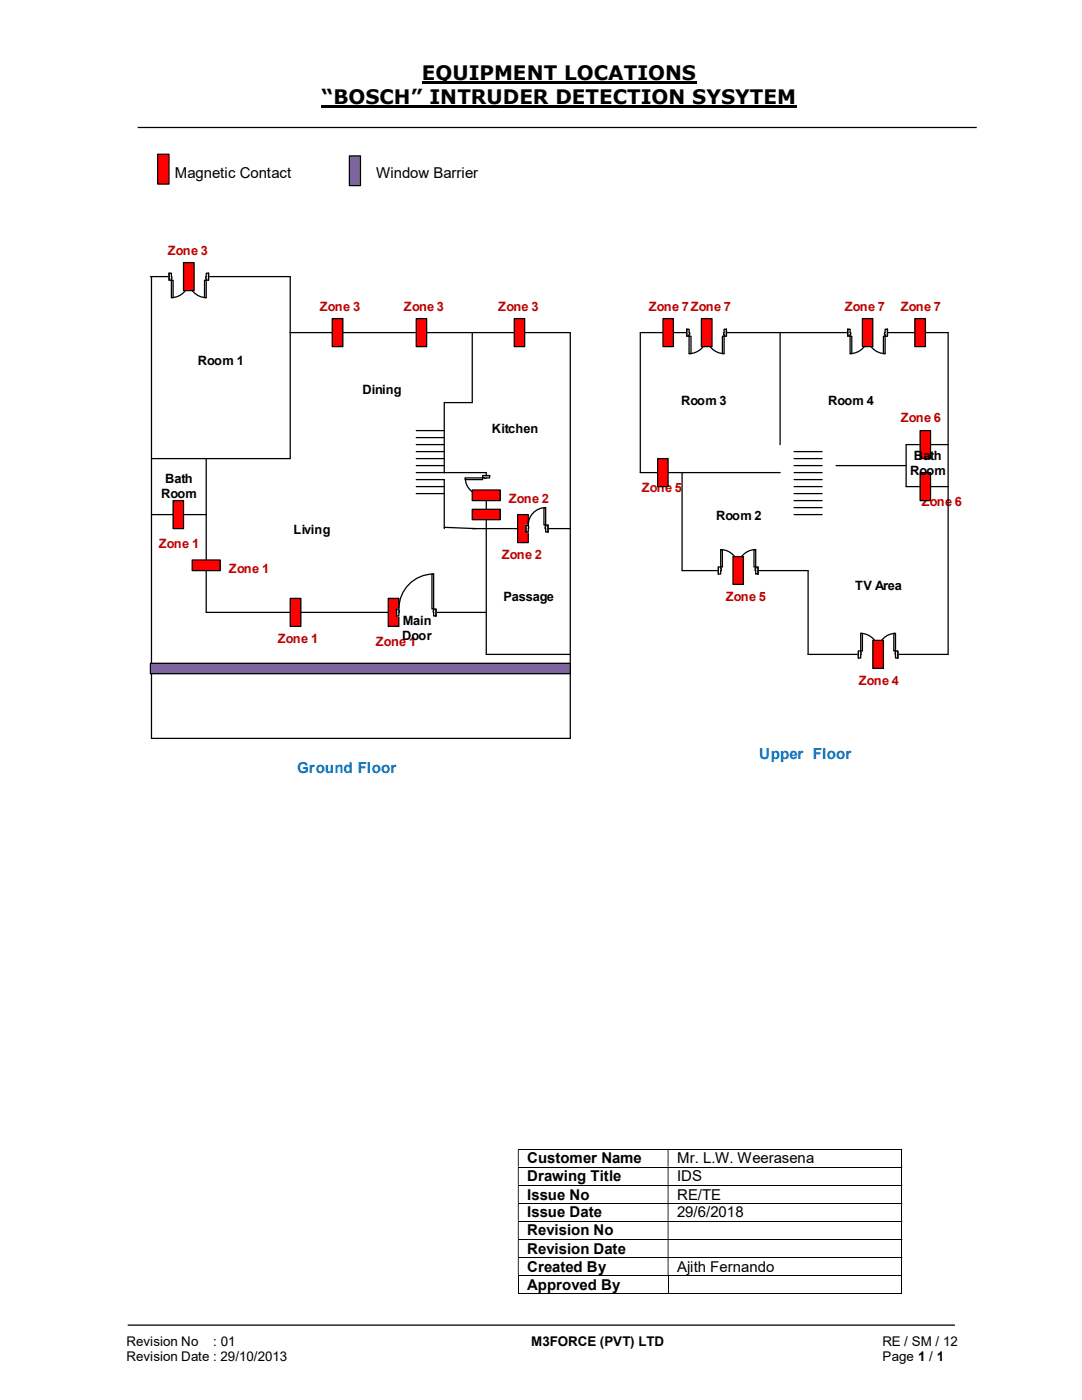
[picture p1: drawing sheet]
<svg xmlns="http://www.w3.org/2000/svg" width="216mm" height="279mm" viewBox="0 0 216 279" stroke-linecap="round" stroke-linejoin="round" font-family="sans-serif">
<path d="M84.2 16.4h54.8M64.2 21.3h94.8" fill="none" stroke="#000" stroke-width=".42"/>
<path d="M27.5 25.4h167.4M25.5 264.5h165" fill="none" stroke="#000" stroke-width=".25"/>
<path d="M31.5 30.8h2.2v5.9h-2.2z" fill-rule="evenodd" fill="#f00"/>
<path d="M31.5 30.8h2.2v5.9h-2.2z" fill="none" stroke="#000" stroke-width=".24"/>
<g fill="none" stroke="#000" stroke-width=".2">
<path d="M103.3 229.3h76.6M103.3 232.9h76.6M103.3 236.6h76.6M180 229.4v3.4M180 233v3.5M180 236.6v3.5M103.3 240.2h76.6M103.3 243.7h76.6M103.3 247.4h76.6M103.3 251h76.6M103.3 254.6h76.6M103.3 258.1h29.9"/>
<path d="M103.4 254.6v3.6M133.3 254.6v3.6M133.4 258.1h46.5M180 240.2v3.4M180 243.8v3.5M180 247.4v3.5M180 251v3.5M180 254.6v3.6"/>
</g>
<g fill="#000">
<path d="M179.9 229.3h.1v.1h-.1zM103.3 229.4h.2v3.4h-.2zM133.2 229.4h.2v3.4h-.2z" fill-rule="evenodd"/>
<path d="M179.9 232.8h.1v.2h-.1zM103.3 233h.2v3.5h-.2zM133.2 233h.2v3.5h-.2z" fill-rule="evenodd"/>
<path d="M179.9 236.5h.1v.1h-.1zM103.3 236.6h.2v3.5h-.2zM133.2 236.6h.2v3.5h-.2z" fill-rule="evenodd"/>
<path d="M179.9 240.1h.1v.1h-.1zM103.3 240.2h.2v3.4h-.2zM133.2 240.2h.2v3.4h-.2z" fill-rule="evenodd"/>
<path d="M179.9 243.6h.1v.2h-.1zM103.3 243.8h.2v3.5h-.2zM133.2 243.8h.2v3.5h-.2z" fill-rule="evenodd"/>
<path d="M179.9 247.3h.1v.1h-.1zM103.3 247.4h.2v3.5h-.2zM133.2 247.4h.2v3.5h-.2z" fill-rule="evenodd"/>
<path d="M179.9 250.9h.1v.1h-.1zM103.3 251h.2v3.5h-.2zM133.2 251h.2v3.5h-.2z" fill-rule="evenodd"/>
</g>
<path d="M179.9 254.5h.1v.1h-.1zM179.9 258.1h.1v.1h-.1z" fill="#000"/>
<g fill="none" stroke="#000" stroke-width=".25">
<path d="M30 55.2h27.9v36.3h-27.7M30.2 55.2v92.2h83.6v-81h-55.9M94.2 66.4v13.9h-5.6v14M155.7 66.4v22.3M41.1 91.5v30.7h55.9M83.1 85.9h5.5M83.1 87.3h5.5M88.6 95.7v9.8M97 94.3v36.3h16.8M136.1 94.3v19.6h25.1v16.7h28v-64.2h-61.4v27.9h27.9M166.8 92.9h14M189.2 88.7h-8.4v8.4h8.4"/>
<path d="M30.2 102.7h10.9M88.6 105.2l6.3 .3"/>
</g>
<path d="M30 132.4h83.8v2.1h-83.8z" fill-rule="evenodd" fill="#7e649e"/>
<path d="M30 132.4h83.8v2.1h-83.8z" fill="none" stroke="#000" stroke-width=".25"/>
<path d="M132.3 63.6h2.1v5.6h-2.1z" fill="#f00"/>
<path d="M132.3 63.6h2.1v5.6h-2.1z" fill="none" stroke="#000" stroke-width=".25"/>
<path d="M77.5 119.4h2.1v5.6h-2.1z" fill="#f00"/>
<path d="M77.5 119.4h2.1v5.6h-2.1z" fill="none" stroke="#000" stroke-width=".25"/>
<path d="M57.9 119.4h2.1v5.6h-2.1z" fill="#f00"/>
<path d="M57.9 119.4h2.1v5.6h-2.1z" fill="none" stroke="#000" stroke-width=".25"/>
<path d="M34.5 99.9h2.1v5.6h-2.1z" fill="#f00"/>
<path d="M34.5 99.9h2.1v5.6h-2.1z" fill="none" stroke="#000" stroke-width=".25"/>
<path d="M183.6 94.3h2.1v5.6h-2.1z" fill="#f00"/>
<path d="M183.6 94.3h2.1v5.6h-2.1z" fill="none" stroke="#000" stroke-width=".25"/>
<path d="M66.3 63.6h2.1v5.6h-2.1z" fill="#f00"/>
<path d="M66.3 63.6h2.1v5.6h-2.1z" fill="none" stroke="#000" stroke-width=".25"/>
<path d="M183.6 85.9h2.1v5.6h-2.1z" fill="#f00"/>
<path d="M183.6 85.9h2.1v5.6h-2.1z" fill="none" stroke="#000" stroke-width=".25"/>
<path d="M83.1 63.6h2v5.6h-2z" fill="#f00"/>
<path d="M83.1 63.6h2v5.6h-2z" fill="none" stroke="#000" stroke-width=".25"/>
<path d="M182.5 63.6h2.2v5.6h-2.2z" fill="#f00"/>
<path d="M182.5 63.6h2.2v5.6h-2.2z" fill="none" stroke="#000" stroke-width=".25"/>
<path d="M102.6 63.6h2.1v5.6h-2.1z" fill="#f00"/>
<path d="M102.6 63.6h2.1v5.6h-2.1z" fill="none" stroke="#000" stroke-width=".25"/>
<path d="M131.2 91.5h2.1v5.6h-2.1z" fill="#f00"/>
<path d="M131.2 91.5h2.1v5.6h-2.1z" fill="none" stroke="#000" stroke-width=".25"/>
<path d="M38.4 111.8h5.5v2.1h-5.5z" fill-rule="evenodd" fill="#f00"/>
<path d="M38.4 111.8h5.5v2.1h-5.5z" fill="none" stroke="#000" stroke-width=".25"/>
<path d="M33.7 54.5h7.9v1.5h-7.9z" fill="#fff"/>
<path d="M33.7 54.5h7.9v1.5h-7.9z" fill="none" stroke="#fff" stroke-width=".25"/>
<path d="M33.7 54.5v1.4h.5v-1.4zM41.1 54.5h.5v1.4h-.5z" fill-rule="evenodd" fill="#fff"/>
<path d="M34.2 55.2v-.7h-.5v1.4h.5v-.3M41.1 55.2v-.7h.5v1.4h-.5v-.3" fill="none" stroke="#000" stroke-width=".25"/>
<path d="M34.2 55.2l.1 .4zM41.1 55.2v.4z" fill-rule="evenodd" fill="#fff"/>
<path d="M33.7 54.5v1.4M34.2 59.4a3.5 3.5 0 0 0 3.5-3.5 3.5 3.5 0 0 0 3.4 3.5M34.2 55.2v.4M41.1 55.2v.4M41.6 54.5v1.4" fill="none" stroke="#000" stroke-width=".25"/>
<path d="M40.8 55.9h.3v3.5h-.3z" fill-rule="evenodd" fill="#fff"/>
<path d="M40.8 55.9h.3v3.5h-.3z" fill="none" stroke="#000" stroke-width=".25"/>
<path d="M34.2 55.9h.3v3.5h-.3z" fill-rule="evenodd" fill="#fff"/>
<path d="M34.2 55.9h.3v3.5h-.3z" fill="none" stroke="#000" stroke-width=".25"/>
<path d="M79.1 121.5h7.9v1.5h-7.9z" fill="#fff"/>
<path d="M79.1 121.5h7.9v1.5h-7.9z" fill="none" stroke="#fff" stroke-width=".25"/>
<path d="M86.5 121.5v1.4h.5v-1.4zM79.1 121.5h.5v1.4h-.5z" fill-rule="evenodd" fill="#fff"/>
<path d="M79.6 121.9v-.4h-.5v1.4h.5v-.7M86.5 121.9v-.4h.5v1.4h-.5v-.7" fill="none" stroke="#000" stroke-width=".25"/>
<path d="M86.4 121.9l.1 .3zM79.6 121.9l.1 .3z" fill-rule="evenodd" fill="#fff"/>
<path d="M86.5 114.6a7 7 0 0 0-6.9 6.9M79.1 121.5v1.4M79.6 121.9v.3M86.5 121.9v.3M87 121.5v1.4" fill="none" stroke="#000" stroke-width=".25"/>
<path d="M86.2 114.6h.3v6.9h-.3z" fill-rule="evenodd" fill="#fff"/>
<path d="M83.1 91.5h5.5M83.1 88.7h5.5M83.1 94.3h13.9M83.1 97.1h5.5M83.1 92.9h5.5M83.1 90.1h5.5M83.1 95.7h5.5M83.1 98.5h5.5M86.2 114.6h.3v6.9h-.3zM94.2 105.5h19.6" fill="none" stroke="#000" stroke-width=".25"/>
<path d="M94.2 101.6h5.6v2.1h-5.6z" fill-rule="evenodd" fill="#f00"/>
<path d="M94.2 101.6h5.6v2.1h-5.6z" fill="none" stroke="#000" stroke-width=".25"/>
<path d="M103.3 102.7h2.1v5.6h-2.1z" fill="#f00"/>
<path d="M103.3 102.7h2.1v5.6h-2.1z" fill="none" stroke="#000" stroke-width=".25"/>
<path d="M104.9 104.7h4.4v1.5h-4.4z" fill="#fff"/>
<path d="M104.9 104.7h4.4v1.5h-4.4z" fill="none" stroke="#fff" stroke-width=".25"/>
<path d="M108.9 104.8v1.4h.4v-1.4zM104.9 104.8h.5v1.4h-.5z" fill-rule="evenodd" fill="#fff"/>
<path d="M105.4 105.1v-.3h-.5v1.4h.5v-.7M108.9 105.1v-.3h.4v1.4h-.4v-.7" fill="none" stroke="#000" stroke-width=".25"/>
<path d="M108.8 105.1v.4h.1v-.4zM105.4 105.1l.1 .4z" fill-rule="evenodd" fill="#fff"/>
<path d="M104.9 104.8v1.4M105.4 105.1v.4M108.9 105.1h-.1v.4h.1M108.9 101.3a3.5 3.5 0 0 0-3.5 3.5M109.3 104.8v1.4" fill="none" stroke="#000" stroke-width=".25"/>
<path d="M108.5 101.3h.4v3.5h-.4z" fill-rule="evenodd" fill="#fff"/>
<path d="M108.5 101.3h.4v3.5h-.4z" fill="none" stroke="#000" stroke-width=".25"/>
<path d="M137 65.7h7.9v1.4h-7.9z" fill="#fff"/>
<path d="M137 65.7h7.9v1.4h-7.9z" fill="none" stroke="#fff" stroke-width=".25"/>
<path d="M137 65.7v1.4h.5v-1.4zM144.5 65.7h.4v1.4h-.4z" fill-rule="evenodd" fill="#fff"/>
<path d="M137.5 66.4v-.7h-.5v1.4h.5v-.3M144.5 66.4v-.7h.4v1.4h-.4v-.3" fill="none" stroke="#000" stroke-width=".25"/>
<path d="M137.5 66.4v.4h.1v-.4zM144.4 66.4l.1 .4z" fill-rule="evenodd" fill="#fff"/>
<path d="M137 65.7v1.4M137.5 70.6a3.5 3.5 0 0 0 3.5-3.5 3.5 3.5 0 0 0 3.5 3.5M137.5 66.4h.1v.4h-.1M144.5 66.4v.4M144.9 65.7v1.4" fill="none" stroke="#000" stroke-width=".25"/>
<path d="M144.1 67.1h.4v3.5h-.4z" fill-rule="evenodd" fill="#fff"/>
<path d="M144.1 67.1h.4v3.5h-.4z" fill="none" stroke="#000" stroke-width=".25"/>
<path d="M137.5 67.1h.4v3.5h-.4z" fill-rule="evenodd" fill="#fff"/>
<path d="M137.5 67.1h.4v3.5h-.4z" fill="none" stroke="#000" stroke-width=".25"/>
<path d="M169.2 65.7h7.9v1.4h-7.9z" fill="#fff"/>
<path d="M169.2 65.7h7.9v1.4h-7.9z" fill="none" stroke="#fff" stroke-width=".25"/>
<path d="M169.2 65.7v1.4h.4v-1.4zM176.6 65.7h.5v1.4h-.5z" fill-rule="evenodd" fill="#fff"/>
<path d="M169.6 66.4v-.7h-.4v1.4h.4v-.3M176.6 66.4v-.7h.5v1.4h-.5v-.3" fill="none" stroke="#000" stroke-width=".25"/>
<path d="M169.6 66.4v.4h.2v-.4zM176.5 66.4h.1v.4h-.1z" fill-rule="evenodd" fill="#fff"/>
<path d="M169.2 65.7v1.4M169.6 66.4h.2v.4h-.2M169.6 70.6a3.5 3.5 0 0 0 3.5-3.5 3.5 3.5 0 0 0 3.5 3.5M176.6 66.4h-.1v.4h.1M177.1 65.7v1.4" fill="none" stroke="#000" stroke-width=".25"/>
<path d="M176.3 67.1h.3v3.5h-.3z" fill-rule="evenodd" fill="#fff"/>
<path d="M176.3 67.1h.3v3.5h-.3z" fill="none" stroke="#000" stroke-width=".25"/>
<path d="M169.6 67.1h.4v3.5h-.4z" fill-rule="evenodd" fill="#fff"/>
<path d="M169.6 67.1h.4v3.5h-.4z" fill="none" stroke="#000" stroke-width=".25"/>
<path d="M143.3 113.1h8v1.5h-8z" fill="#fff"/>
<path d="M143.3 113.1h8v1.5h-8z" fill="none" stroke="#fff" stroke-width=".25"/>
<path d="M150.8 113.2v1.4h.5v-1.4zM143.3 113.2h.5v1.4h-.5z" fill-rule="evenodd" fill="#fff"/>
<path d="M143.8 113.5v-.3h-.5v1.4h.5v-.7M150.8 113.5v-.3h.5v1.4h-.5v-.7" fill="none" stroke="#000" stroke-width=".25"/>
<path d="M150.7 113.5v.4h.1v-.4zM143.8 113.5h.1v.4h-.1z" fill-rule="evenodd" fill="#fff"/>
<path d="M143.3 113.2v1.4M143.8 113.5h.1v.4h-.1M143.8 109.7a3.5 3.5 0 0 1 3.5 3.5 3.5 3.5 0 0 1 3.5-3.5M150.8 113.5h-.1v.4h.1M151.3 113.2v1.4" fill="none" stroke="#000" stroke-width=".25"/>
<path d="M143.8 109.7h.3v3.5h-.3z" fill-rule="evenodd" fill="#fff"/>
<path d="M143.8 109.7h.3v3.5h-.3z" fill="none" stroke="#000" stroke-width=".25"/>
<path d="M150.5 109.7h.3v3.5h-.3z" fill-rule="evenodd" fill="#fff"/>
<path d="M150.5 109.7h.3v3.5h-.3z" fill="none" stroke="#000" stroke-width=".25"/>
<path d="M171.3 129.9h7.9v1.5h-7.9z" fill="#fff"/>
<path d="M171.3 129.9h7.9v1.5h-7.9z" fill="none" stroke="#fff" stroke-width=".25"/>
<path d="M178.7 129.9v1.4h.5v-1.4zM171.3 129.9h.4v1.4h-.4z" fill-rule="evenodd" fill="#fff"/>
<path d="M171.7 130.3v-.4h-.4v1.4h.4v-.7M178.7 130.3v-.4h.5v1.4h-.5v-.7" fill="none" stroke="#000" stroke-width=".25"/>
<path d="M178.6 130.3l.1 .3zM171.7 130.3l.1 .3z" fill-rule="evenodd" fill="#fff"/>
<path d="M171.3 129.9v1.4M171.7 130.3v.3M171.7 126.4a3.5 3.5 0 0 1 3.5 3.5 3.5 3.5 0 0 1 3.5-3.5M178.7 130.3v.3M179.2 129.9v1.4" fill="none" stroke="#000" stroke-width=".25"/>
<path d="M171.7 126.4h.4v3.5h-.4z" fill-rule="evenodd" fill="#fff"/>
<path d="M171.7 126.4h.4v3.5h-.4z" fill="none" stroke="#000" stroke-width=".25"/>
<path d="M178.4 126.4h.3v3.5h-.3z" fill-rule="evenodd" fill="#fff"/>
<path d="M178.4 126.4h.3v3.5h-.3z" fill="none" stroke="#000" stroke-width=".25"/>
<path d="M36.6 52.4h2.1v5.6h-2.1z" fill="#f00"/>
<path d="M36.6 52.4h2.1v5.6h-2.1z" fill="none" stroke="#000" stroke-width=".25"/>
<path d="M140 63.6h2.1v5.6h-2.1z" fill="#f00"/>
<path d="M140 63.6h2.1v5.6h-2.1z" fill="none" stroke="#000" stroke-width=".25"/>
<path d="M172.1 63.6h2.1v5.6h-2.1z" fill="#f00"/>
<path d="M172.1 63.6h2.1v5.6h-2.1z" fill="none" stroke="#000" stroke-width=".25"/>
<path d="M146.3 111.1h2v5.5h-2z" fill="#f00"/>
<path d="M146.3 111.1h2v5.5h-2z" fill="none" stroke="#000" stroke-width=".25"/>
<path d="M174.2 127.8h2.1v5.6h-2.1z" fill="#f00"/>
<path d="M158.5 90.1h5.5M158.5 91.5h5.5M158.5 95.7h5.5M158.5 92.9h5.5M158.5 98.5h5.5M158.5 97.1h5.5M158.5 94.3h5.5M158.5 99.9h5.5M158.5 101.3h5.5M158.5 102.7h5.5M174.2 127.8h2.1v5.6h-2.1z" fill="none" stroke="#000" stroke-width=".25"/>
<path d="M96.3 94.9h1.4v4.4h-1.4z" fill-rule="evenodd" fill="#fff"/>
<path d="M96.3 94.9h1.4v4.4h-1.4z" fill="none" stroke="#fff" stroke-width=".25"/>
<path d="M96.3 94.9v.5h1.4v-.5zM96.3 98.8h1.4v.5h-1.4z" fill-rule="evenodd" fill="#fff"/>
<path d="M96.7 95.4h-.4v-.5h1.4v.5h-.7M96.7 98.8h-.4v.5h1.4v-.5h-.7" fill="none" stroke="#000" stroke-width=".25"/>
<path d="M96.7 95.4l.3 .1zM96.7 98.7h.3v.1h-.3z" fill-rule="evenodd" fill="#fff"/>
<path d="M92.8 95.4a3.5 3.5 0 0 0 3.5 3.4M96.3 94.9h1.4M96.3 99.3h1.4M96.7 95.4h.3M96.7 98.8v-.1h.3v.1" fill="none" stroke="#000" stroke-width=".25"/>
<path d="M92.8 95.4h3.5v.3h-3.5z" fill="#fff"/>
<path d="M92.8 95.4h3.5v.3h-3.5z" fill="none" stroke="#000" stroke-width=".25"/>
<path d="M94.2 97.8h5.6v2.1h-5.6z" fill-rule="evenodd" fill="#f00"/>
<path d="M94.2 97.8h5.6v2.1h-5.6z" fill="none" stroke="#000" stroke-width=".25"/>
<path d="M69.7 31.1h2.2v5.9h-2.2z" fill="#7e649e"/>
<path d="M69.7 31.1h2.2v5.9h-2.2z" fill="none" stroke="#000" stroke-width=".25"/>
<g font-size="4">
<text x="84.2" y="16">EQUIPMENT LOCATIONS</text>
<text x="64.2" y="20.8">“BOSCH” INTRUDER DETECTION SYSYTEM</text>
</g>
<g font-size="3">
<text x="34.9" y="35.5">Magnetic Contact</text>
<text x="75" y="35.5">Window Barrier</text>
<text x="105.2" y="232.2">Customer Name</text>
<text x="135.1" y="232.2">Mr. L.W. Weerasena</text>
<text x="105.2" y="235.8">Drawing Title</text>
<text x="105.2" y="239.4">Issue No</text>
<text x="135.1" y="235.8">IDS</text>
<text x="135.1" y="239.4">RE/TE</text>
<text x="105.2" y="243">Issue Date</text>
<text x="135.1" y="243">29/6/2018</text>
<text x="105.2" y="246.5">Revision No</text>
<text x="105.2" y="250.2">Revision Date</text>
<text x="105.2" y="253.8">Created By</text>
<text x="105.2" y="257.4">Approved By</text>
<text x="135.1" y="253.8">Ajith Fernando</text>
</g>
<g font-size="3" fill="#0070c0">
<text x="59.3" y="154.3">Ground Floor</text>
<text x="151.5" y="151.5">Upper Floor</text>
</g>
<g font-size="2.7">
<text x="25.2" y="268.7">Revision No</text>
<text x="42.6" y="268.7">: 01</text>
<text x="106" y="268.7">M3FORCE (PVT) LTD</text>
<text x="176.1" y="268.7">RE / SM / 12</text>
<text x="25.2" y="271.7">Revision Date : 29/10/2013</text>
<text x="176.1" y="271.7">Page 1 / 1</text>
</g>
<g font-size="2.6" fill="#c00000">
<text x="33.5" y="50.8">Zone 3</text>
<text x="63.8" y="62">Zone 3</text>
<text x="80.6" y="62">Zone 3</text>
<text x="99.4" y="62">Zone 3</text>
<text x="129.5" y="62">Zone 7Zone 7</text>
<text x="168.6" y="62">Zone 7</text>
<text x="179.7" y="62">Zone 7</text>
<text x="179.7" y="84.3">Zone 6</text>
<text x="101.5" y="100.4">Zone 2</text>
<text x="128.1" y="98.3">Zone 5</text>
<text x="183.9" y="101">Zone 6</text>
<text x="31.7" y="109.4">Zone 1</text>
<text x="100.1" y="111.6">Zone 2</text>
<text x="45.6" y="114.4">Zone 1</text>
<text x="144.8" y="120">Zone 5</text>
<text x="55.4" y="128.4">Zone 1</text>
<text x="75" y="129">Zone 1</text>
<text x="171.4" y="136.7">Zone 4</text>
</g>
<g font-size="2.6">
<text x="39.5" y="72.8">Room 1</text>
<text x="72.3" y="78.7">Dining</text>
<text x="135.9" y="80.9">Room 3</text>
<text x="165.2" y="80.9">Room 4</text>
<text x="98.2" y="86.5">Kitchen</text>
<text x="181.6" y="94.9">Room</text>
<text x="182.4" y="91.9">Bath</text>
<text x="32.2" y="99.4">Room</text>
<text x="32.9" y="96.5">Bath</text>
<text x="58.5" y="106.6">Living</text>
<text x="142.9" y="103.8">Room 2</text>
<text x="100.5" y="120">Passage</text>
<text x="170.6" y="117.8">TV Area</text>
<text x="80.3" y="124.7">Main</text>
<text x="80.3" y="127.7">Door</text>
</g>
</svg>
